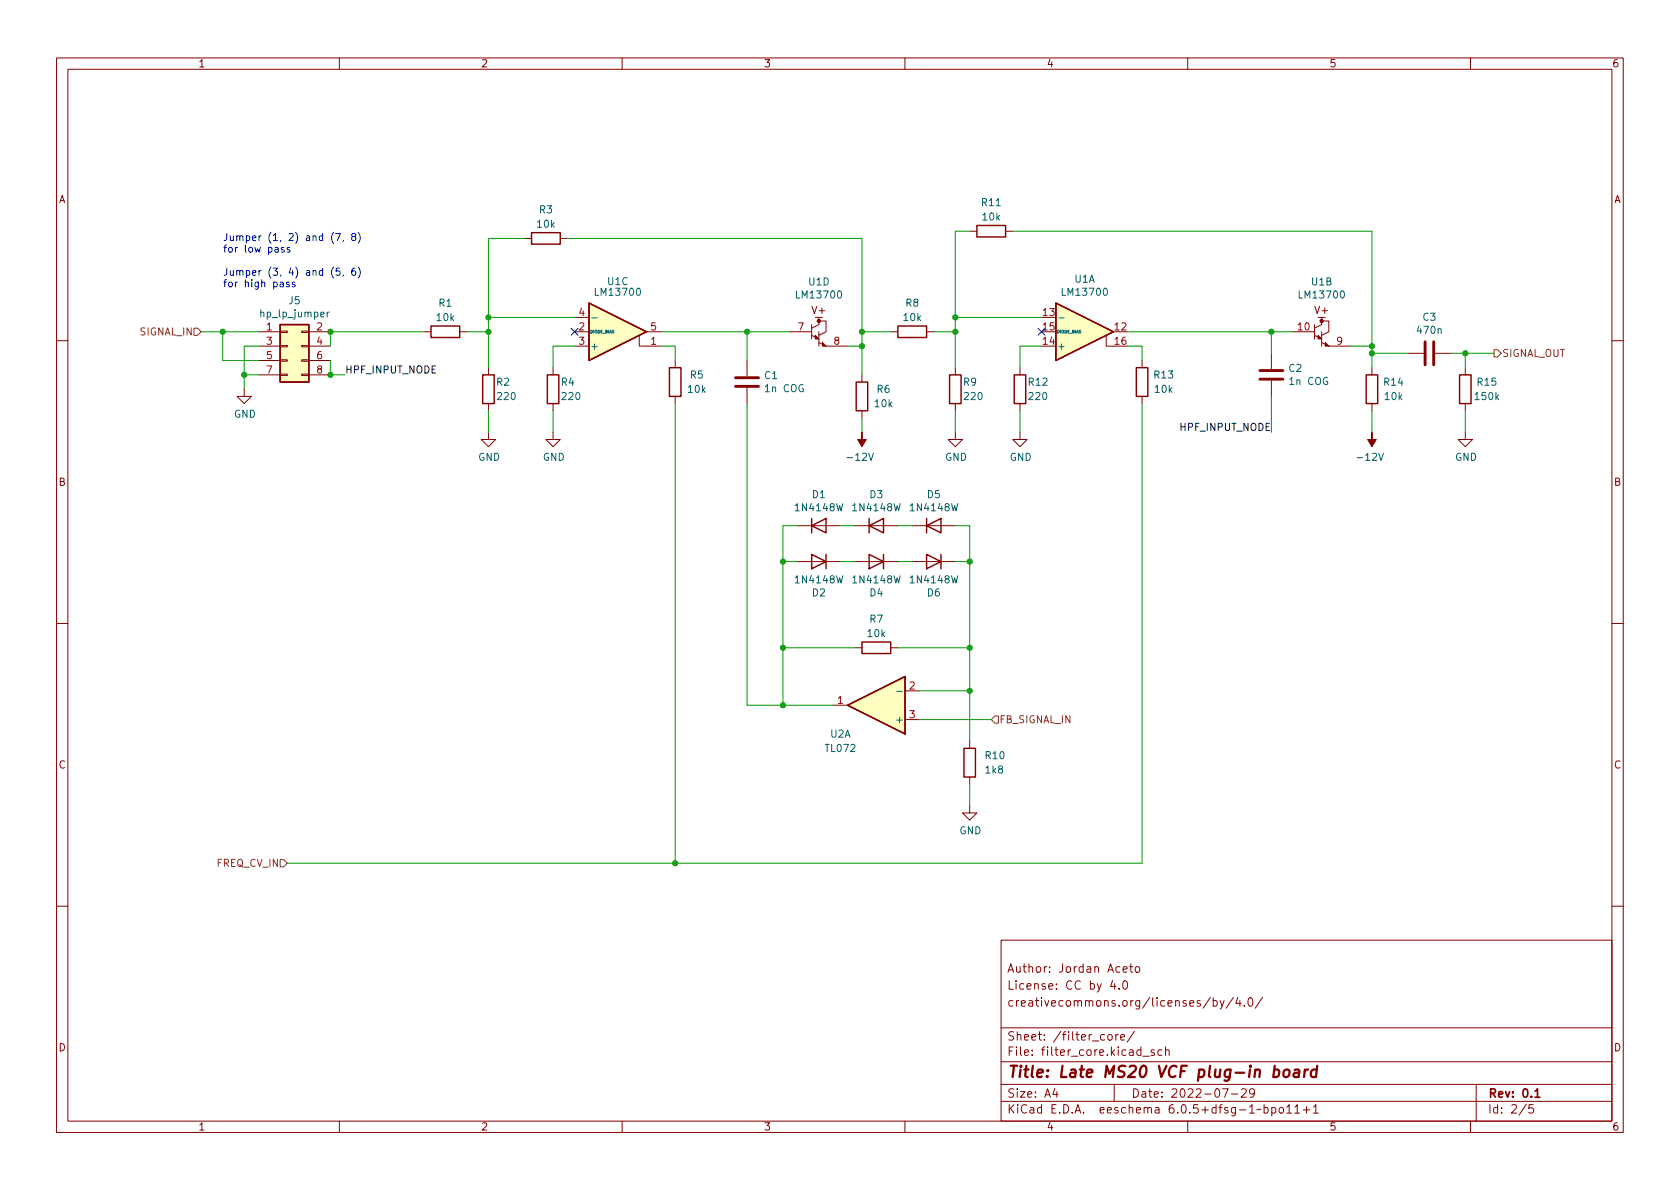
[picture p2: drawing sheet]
<svg xmlns="http://www.w3.org/2000/svg" width="297mm" height="210mm" viewBox="0 0 297 210" stroke-linecap="round" stroke-linejoin="round" font-family="sans-serif">
<g fill="none" stroke="#840000" stroke-width=".18">
<path d="M10 10.2h277v190.1h-277zM12 12.2h273v186.1h-273zM60 10.2v2M110 10.2v2M160 10.2v2M210 10.2v2M260 10.2v2M45.7 58.7h3.8M49.5 58.5h1.3v.3h-1.3zM53.3 58.5h1.3v.3h-1.3zM54.6 58.7h3.8M74.9 58.7h1.3"/>
<path d="M81.3 58.7h1.2M92.7 42.2h1.3M99.1 42.2h1.2M101.6 58.7h2.5M101.6 56.1h2.5M113 59.3v1.9h3.8M114.3 58.7h2.5M139.7 58.7h3.8M143.5 59.3l1.3 .6M143.5 57.4v2.5M144.1 56.1h1.3M144.8 56.1v1.3l-1.3 .6"/>
<path d="M144.8 56.8h1.2v1.9l-1.2 .6M144.8 58.7v2.5M157.5 58.7h1.2M163.8 58.7h1.3M171.4 40.9h1.3M177.8 40.9h1.3M195.6 59.3v1.9h1.2M228.6 58.7h3.8M232.4 59.3l1.3 .6M232.4 57.4v2.5M233 56.1h1.3M233.7 56.1v1.3l-1.3 .6"/>
<path d="M233.7 56.8h1.2v1.9l-1.2 .6M233.7 58.7v2.5M10 60.2h2M43.2 68.8v1.3h1.2l-1.2 1.3-1.3-1.3h1.3M45.7 61.2h3.8M45.7 63.7h3.8M45.7 66.3h3.8M49.5 66.2h1.3v.2h-1.3zM49.5 63.6h1.3v.3h-1.3zM49.5 61.1h1.3v.2h-1.3zM53.3 66.2h1.3v.2h-1.3zM53.3 63.6h1.3v.3h-1.3z"/>
<path d="M53.3 61.1h1.3v.2h-1.3zM54.6 61.2h3.8M54.6 63.7h3.8M54.6 66.3h3.8M86.4 76.4v1.3h1.2l-1.2 1.3-1.3-1.3h1.3M86.4 65v1.3M86.4 71.4v1.2M97.8 76.4v1.3h1.3l-1.3 1.3-1.3-1.3h1.3M97.8 65v1.3M97.8 71.4v1.2M101.6 61.2h2.5M119.4 63.7v1.3"/>
<path d="M119.4 70.1v1.3M132.1 63.7v2.8M132.1 68.6v2.8M144.8 60.6l1.2 .6h3.9M152.4 66.3v1.3M152.4 72.6v1.3M168.9 76.4v1.3h1.3l-1.3 1.3-1.3-1.3h1.3M168.9 65v1.3M168.9 71.4v1.2M180.3 76.4v1.3h1.3l-1.3 1.3-1.2-1.3h1.2M180.3 65v1.3M180.3 71.4v1.2"/>
<path d="M201.9 63.7v1.3M201.9 70.1v1.3M224.8 62.5v2.8M224.8 67.3v2.8M233.7 60.6l1.2 .6h3.9M242.6 65v1.3M242.6 71.4v1.2M248.9 62.5h2.8M253.7 62.5h2.8M259.1 76.4v1.3h1.2l-1.2 1.3-1.3-1.3h1.3M259.1 65v1.3M259.1 71.4v1.2"/>
<path d="M285 60.2h2M141 99.3h7.6M141 93h7.6M151.1 99.3h7.6M151.1 93h7.6M161.3 99.3h7.6M161.3 93h7.6M10 110.2h2M151.1 114.5h1.3M157.5 114.5h1.2M285 110.2h2M147.3 124.7h2.6"/>
<path d="M160 122.2h2.6M160 127.2h2.6M171.4 131.1v1.2M171.4 137.4v1.3M171.4 142.5v1.3h1.3l-1.3 1.2-1.2-1.2h1.2M10 160.2h2M177 166.3h108v32h-108zM196.7 173.4l-.3 1h.9M197.1 173.9v1M197.9 174.8v.1M198.6 171.4l.7-.1-.1-.3-.4-.1-.2 .2v.8h.6M198.6 173.6l.3-.2a.81 .81 0 0 1 .5 .7 .81 .81 0 0 1-.3 .8h-.1a.81 .81 0 0 1-.4-1.3z"/>
<path d="M199.7 170.9h.6M199.9 170.4v1.3l.4 .2M200.9 171l.3-.1 .3 .3v.4l-.3 .3h-.3l-.2-.3v-.4zM214 176.4l-1.3 1.9M214.5 177l.4-.1 .3 .3v.4l-.1 .3h-.6M214.5 176.4v1.5M215.7 176.9l.4 1M216.4 176.9l-.5 1.4-.2 .1M218.1 176.4l-1.3 1.9M218.9 176.4l-.4 1h.9M219.2 176.9v1M220 177.8v.1"/>
<path d="M220.8 176.6l.2-.2a.81 .81 0 0 1 .6 .7 .81 .81 0 0 1-.3 .8h-.2a.81 .81 0 0 1-.3-1.3zM223.2 176.4l-1.3 1.9M285 160.2h2M60 198.3v2M110 198.3v2M160 198.3v2M177 194.8h108M177 191.8h108M177 187.8h108M177 181.8h108M186.5 192.5l-.4 1h1M186.9 193v1"/>
<path d="M195.9 183.1l.2-.2 .5 .2v.5l-.1 .3h-.4l-.2-.1zM197 191.8v3M197.3 182.9v1M197.7 182.9l-.3 .1-.1 .2M198.1 183.4l.8-.1-.1-.3-.4-.1-.3 .2 .1 .8h.6M200.6 182.4l-1.3 1.9M202.1 186.8h1.1M204.1 185.7l-.4-.1-.2 .2 .1 .3 .5 .1v.4h-.6M205.4 185.7l-.4-.1-.3 .3v.4l.2 .3h.5M206.1 185.8l.2-.2 .3 .1 .1 .9M206.1 185.1v1.5M210 198.3v2"/>
<path d="M216.1 192.5h1l-.6 1.5M217.7 193.5h1.2M219.5 192.7l.6-.2 .2 .2 .1 .3-1 1h1M221.8 193.2l-.3 .3-.4-.1-.2-.2 .2-.6 .4-.1 .2 .2a.99 .99 0 0 1-.3 1.3h-.3M223.5 195.9l.4-.1 .3 .3v.4l-.1 .3h-.6M223.5 195.3v1.5M224.9 195.9l.4-.1 .3 .3v.4l-.2 .3h-.5M224.9 195.8v1.5M226.3 195.9l.3-.1 .3 .3v.4l-.3 .3h-.3l-.2-.3v-.4zM227.5 195.8l.4-.5v1.5M227.5 196.8h.9M228.9 195.8l.5-.5v1.5"/>
<path d="M228.9 196.8h.9M230.4 196.3h1.2M231 195.7v1.1M232.2 195.8l.4-.5v1.5M232.2 196.8h.9M260 198.3v2M261 191.8v6.5M269.9 195.3l-1.3 1.9M271.1 195.3h-.7l-.1 .7 .2-.1 .5 .1 .2 .2-.1 .5-.2 .1-.6-.1"/>
</g>
<path d="M271.4 193l.4-.5v1.5M271.4 194h.9" fill="none" stroke="#840000" stroke-width=".3"/>
<path d="M225.3 189.2l.2-.1 .5 .1 .2 .3-.1 .6a.66 .66 0 0 1-1 .3M225.4 188.5l-.3 2M227.1 189.3a.52 .52 0 0 1 .5-.2 .52 .52 0 0 1 .4 .4l-.1 .6a.55 .55 0 0 1-.5 .4 .55 .55 0 0 1-.5-.4zM228.9 189.2l.2-.1 .6 .1-.1 1.3M229.7 189.6l-.7 .1a.4 .4 0 0 0-.3 .3 .4 .4 0 0 0 .2 .5l.7-.1M230.7 189.1l-.1 1.4M231.3 189.1l-.4 .1-.2 .3M232.8 189.2a.66 .66 0 0 0-1 .3v.6l.1 .3 .2 .1 .6-.1M232.9 188.5l-.2 2" fill="none" stroke="#840000" stroke-width=".4"/>
<g fill="none" stroke="#840000" stroke-width=".25">
<path d="M172.7 39.9h5.1v2h-5.1zM49.5 57.4h5.1v10.2h-5.1zM76.2 57.7h5.1v2h-5.1zM94 41.1h5.1v2.1h-5.1zM104.1 53.6l10.2 5.1-10.2 5zM158.7 57.7h5.1v2h-5.1zM186.7 53.6l10.1 5.1-10.1 5zM85.3 66.3h2.1v5.1h-2.1zM96.8 66.3h2v5.1h-2zM118.4 65h2v5.1h-2zM151.4 67.6h2v5h-2zM167.9 66.3h2v5.1h-2z"/>
<path d="M179.3 66.3h2.1v5.1h-2.1zM200.9 65h2v5.1h-2zM241.6 66.3h2v5.1h-2zM258.1 66.3h2v5.1h-2zM143.5 98l2.5 1.3-2.5 1.3zM143.5 93l2.5-1.3v2.5zM143.5 91.7v2.5M146 98v2.6M153.7 98l2.5 1.3-2.5 1.3zM153.7 93l2.5-1.3v2.5zM153.7 91.7v2.5M156.2 98v2.6"/>
<path d="M163.8 98l2.6 1.3-2.6 1.3zM163.8 93l2.6-1.3v2.5zM163.8 91.7v2.5M166.4 98v2.6M152.4 113.5h5.1v2.1h-5.1zM149.9 124.7l10.1-5.1v10.2zM170.4 132.3h2.1v5.1h-2.1z"/>
</g>
<g fill="#840000" stroke="#840000" stroke-width=".18">
<path d="M242.6 76.4v1.3h.7l-.7 1.3-.8-1.3h.8z"/>
<path d="M152.4 76.4v1.3h.8l-.8 1.3-.8-1.3h.8z"/>
<path d="M233 59.3l.7 .6h-.7z"/>
<path d="M234.3 60.6l.6 .6h-.6z"/>
<path d="M144.1 59.3l.7 .6h-.7z"/>
<path d="M145.4 60.6l.6 .6h-.6z"/>
</g>
<g fill="#ffffc2" stroke="#ffffc2" stroke-width=".18">
<path d="M149.9 124.7l10.1-5.1v10.2z"/>
<path d="M49.5 57.4h5.1v10.2h-5.1z"/>
<path d="M186.7 53.6l10.1 5.1-10.1 5z"/>
<path d="M104.1 53.6l10.2 5.1-10.2 5z"/>
</g>
<path d="M57.8 55.2v.8M58.2 55.2l-.4 .2M104.6 56.2h1M187.2 56.2h1M158.5 122.3h1" fill="none" stroke="#006464" stroke-width=".18"/>
<path d="M130 68.3h4.1M130 66.8h4.1M222.8 67.1h4M222.8 65.5h4M252 60.4v4.1M253.5 60.4v4.1" fill="none" stroke="#840000" stroke-width=".51"/>
<g fill="#840000" stroke="#840000" stroke-width=".25">
<circle cx="233.7" cy="56.8" r=".25"/>
<circle cx="144.8" cy="56.8" r=".25"/>
</g>
<path d="M34.3 58h.6l.7 .7-.7 .6h-.6zM264.2 61.8h.6l.6 .7-.6 .6h-.6zM175.9 126.6h.6v1.3h-.6l-.6-.7zM49.5 152h.7l.6 .6-.6 .7h-.7z" fill="none" stroke="#725600" stroke-width=".18"/>
<g fill="none" stroke="#0000c2" stroke-width=".18">
<path d="M49.5 49.9h.5l.1 .8M50.1 50.2h-.4l-.2 .2 .2 .3h.4M50.2 43.8l-.3-.1-.2 .2 .1 .2 .4 .1v.3h-.5M51.1 49.9h-.3l-.2 .2 .1 .1 .4 .2v.3h-.5M51.2 43.8l-.3-.1-.1 .2v.2l.4 .1v.3h-.4M52.1 49.9h-.3l-.1 .2v.1l.4 .2v.3h-.4M59 41.1a1.46 1.46 0 0 0 0 1.9M59 47.2a1.46 1.46 0 0 0 0 2M59.3 41.3h.9l-.6 1.2M60.1 47.4h-.6l-.1 .6 .2-.1 .4 .1 .1 .1v.5l-.2 .1-.5-.1M60.7 42.5l-.1 .2M60.7 48.6l-.1 .3"/>
<path d="M62.4 41.8l-.2-.2v-.2l.2-.1h.4l.1 .2v.2l-.6 .2-.1 .2v.2l.2 .2h.3l.2-.2v-.4l-.2-.1M62.8 47.4l-.4 .1a.86 .86 0 0 0 0 1.2l.5-.1v-.5l-.2-.2h-.3l-.2 .2M63.3 41.1a1.46 1.46 0 0 1 0 1.9M63.3 47.2a1.46 1.46 0 0 1 0 2"/>
</g>
<g fill="none" stroke="#009600" stroke-width=".18">
<path d="M35.6 58.7h10.1M39.4 58.7v5h6.3M74.9 58.7h-16.5v2.5M82.5 58.7h3.9M86.4 56.1h15.2M92.7 42.2h-6.3v22.8M100.3 42.2h52.1v24.1M116.8 58.7h22.9M132.1 58.7v5M152.4 58.7h5.1M165.1 58.7h3.8M168.9 56.1h15.2"/>
<path d="M171.4 40.9h-2.5v24.1M179.1 40.9h63.5v24.1M199.4 58.7h29.2M224.8 58.7v3.8M43.2 66.3h2.5M45.7 61.2h-2.5v7.6M58.4 63.7v2.6h2.6M86.4 72.6v3.8M97.8 72.6v3.8M101.6 61.2h-3.8v3.8M116.8 61.2h2.6v2.5M119.4 71.4v81.2"/>
<path d="M132.1 71.4v53.3h15.2M149.9 61.2h2.5M152.4 73.9v2.5M168.9 72.6v3.8M180.3 72.6v3.8M184.1 61.2h-3.8v3.8M199.4 61.2h2.5v2.5M201.9 71.4v81.2h-151.1M224.8 70.1v6.3M238.8 61.2h3.8M242.6 72.6v3.8M242.6 62.5h6.3"/>
<path d="M256.5 62.5h7.7M259.1 62.5v2.5M259.1 72.6v3.8M138.4 99.3h2.6M141 93h-2.6v31.7M148.6 99.3h2.5M148.6 93h2.5M158.7 99.3h2.6M158.7 93h2.6M168.9 93h2.5v38.1M168.9 99.3h2.5M138.4 114.5h12.7"/>
<path d="M158.7 114.5h12.7M162.6 122.2h8.8M162.6 127.2h12.7M171.4 138.7v3.8"/>
</g>
<path d="M101 58.1l1.2 1.2M102.2 58.1l-1.2 1.2M183.5 58.1l1.3 1.2M184.8 58.1l-1.3 1.2" fill="none" stroke="#000084" stroke-width=".18"/>
<g fill="#009600" stroke="#009600" stroke-width=".18">
<circle cx="132.1" cy="58.7" r=".46"/>
<circle cx="168.9" cy="58.7" r=".46"/>
<circle cx="168.9" cy="56.1" r=".46"/>
<circle cx="152.4" cy="58.7" r=".46"/>
<circle cx="152.4" cy="61.2" r=".46"/>
<circle cx="242.6" cy="62.5" r=".46"/>
<circle cx="242.6" cy="61.2" r=".46"/>
<circle cx="224.8" cy="58.7" r=".46"/>
<circle cx="259.1" cy="62.5" r=".46"/>
<circle cx="171.4" cy="99.3" r=".46"/>
<circle cx="171.4" cy="122.2" r=".46"/>
<circle cx="171.4" cy="114.5" r=".46"/>
<circle cx="43.2" cy="66.3" r=".46"/>
<circle cx="86.4" cy="56.1" r=".46"/>
<circle cx="86.4" cy="58.7" r=".46"/>
<circle cx="58.4" cy="66.3" r=".46"/>
<circle cx="39.4" cy="58.7" r=".46"/>
<circle cx="58.4" cy="58.7" r=".46"/>
<circle cx="119.4" cy="152.6" r=".46"/>
<circle cx="138.4" cy="99.3" r=".46"/>
<circle cx="138.4" cy="124.7" r=".46"/>
<circle cx="138.4" cy="114.5" r=".46"/>
</g>
<text font-size="2.8" fill="#840000" x="178" y="190.6">Title: Late MS20 VCF plug-in board</text>
<g font-size="2.1" fill="#840000">
<text x="178" y="172">Author: Jordan Aceto</text>
<text x="178" y="178">creativecommons.org/licenses/by/4.0/</text>
<text x="178" y="175">License: CC by 4.0</text>
<text x="178" y="184">Sheet: /filter_core/</text>
<text x="178" y="186.7">File: filter_core.kicad_sch</text>
<text x="178" y="196.9">KiCad E.D.A. eeschema 6.0.5+dfsg-1~bpo11+1</text>
<text x="178" y="194.1">Size: A4</text>
<text x="200" y="194.1">Date: 2022-07-29</text>
<text x="263" y="194.1">Rev: 0.1</text>
<text x="263" y="196.9">Id: 2/5</text>
</g>
<g font-size="1.8" fill="#840000">
<text x="35" y="11.9">1</text>
<text x="85" y="11.9">2</text>
<text x="135" y="11.9">3</text>
<text x="185" y="11.9">4</text>
<text x="235" y="11.9">5</text>
<text x="285" y="11.9">6</text>
<text x="10.3" y="35.9">A</text>
<text x="285.3" y="35.9">A</text>
<text x="143.7" y="55.5">V+</text>
<text x="232.6" y="55.5">V+</text>
<text x="10.3" y="85.9">B</text>
<text x="285.3" y="85.9">B</text>
<text x="10.3" y="135.9">C</text>
<text x="285.3" y="135.9">C</text>
<text x="10.3" y="185.9">D</text>
<text x="285.3" y="185.9">D</text>
<text x="35" y="199.9">1</text>
<text x="85" y="199.9">2</text>
<text x="135" y="199.9">3</text>
<text x="185" y="199.9">4</text>
<text x="235" y="199.9">5</text>
<text x="285" y="199.9">6</text>
</g>
<g font-size="1.8" fill="#006464">
<text x="95" y="40.3">10k</text>
<text x="95.4" y="37.7">R3</text>
<text x="173.6" y="36.4">R11</text>
<text x="173.8" y="39">10k</text>
<text x="51.1" y="53.8">J5</text>
<text x="105.5" y="52.3">LM13700</text>
<text x="107.5" y="50.4">U1C</text>
<text x="141" y="52.8">LM13700</text>
<text x="143" y="50.5">U1D</text>
<text x="188" y="52.3">LM13700</text>
<text x="190" y="50">U1A</text>
<text x="229.9" y="52.8">LM13700</text>
<text x="231.9" y="50.5">U1B</text>
<text x="46.3" y="56.1">hp_lp_jumper</text>
<text x="77.3" y="56.8">10k</text>
<text x="77.6" y="54.2">R1</text>
<text x="159.8" y="56.8">10k</text>
<text x="160.2" y="54.2">R8</text>
<text x="250.7" y="59">470n</text>
<text x="251.6" y="56.7">C3</text>
<text x="104.3" y="61.8">+</text>
<text x="186.8" y="61.8">+</text>
<text x="227.9" y="65.8">C2</text>
<text x="87.8" y="68.2">R2</text>
<text x="88" y="70.7">220</text>
<text x="99.2" y="68.2">R4</text>
<text x="99.5" y="70.7">220</text>
<text x="121.7" y="69.5">10k</text>
<text x="122.1" y="66.9">R5</text>
<text x="135.2" y="67">C1</text>
<text x="135.4" y="69.3">1n COG</text>
<text x="155.1" y="69.5">R6</text>
<text x="170.4" y="68.2">R9</text>
<text x="170.6" y="70.7">220</text>
<text x="181.9" y="68.2">R12</text>
<text x="182" y="70.7">220</text>
<text x="204.1" y="66.9">R13</text>
<text x="204.3" y="69.5">10k</text>
<text x="228.1" y="68.1">1n COG</text>
<text x="244.8" y="68.2">R14</text>
<text x="244.9" y="70.7">10k</text>
<text x="260.9" y="70.7">150k</text>
<text x="261.3" y="68.2">R15</text>
<text x="41.3" y="73.9">GND</text>
<text x="154.7" y="72">10k</text>
<text x="84.5" y="81.5">GND</text>
<text x="96" y="81.5">GND</text>
<text x="150.2" y="81.5">-12V</text>
<text x="167.1" y="81.5">GND</text>
<text x="178.5" y="81.5">GND</text>
<text x="240.3" y="81.5">-12V</text>
<text x="257.2" y="81.5">GND</text>
<text x="143.6" y="88.1">D1</text>
<text x="153.8" y="88.1">D3</text>
<text x="164" y="88.1">D5</text>
<text x="140.8" y="90.4">1N4148W</text>
<text x="151" y="90.4">1N4148W</text>
<text x="161.2" y="90.4">1N4148W</text>
<text x="140.8" y="103.1">1N4148W</text>
<text x="143.6" y="105.5">D2</text>
<text x="151" y="103.1">1N4148W</text>
<text x="153.8" y="105.5">D4</text>
<text x="161.2" y="103.1">1N4148W</text>
<text x="164" y="105.5">D6</text>
<text x="153.5" y="112.6">10k</text>
<text x="153.8" y="110.1">R7</text>
<text x="146.8" y="130.4">U2A</text>
<text x="158.9" y="127.9">+</text>
<text x="146" y="133">TL072</text>
<text x="174.3" y="134.2">R10</text>
<text x="174.3" y="136.8">1k8</text>
<text x="169.6" y="147.5">GND</text>
</g>
<g font-size="1.8" fill="#0000c2">
<text x="39.4" y="42.6">Jumper (1, 2) and (7, 8)</text>
<text x="39.4" y="44.7">for low pass</text>
<text x="39.4" y="48.7">Jumper (3, 4) and (5, 6)</text>
<text x="39.4" y="50.8">for high pass</text>
</g>
<g font-size="1.8" fill="#725600">
<text x="24.8" y="59.3">SIGNAL_IN</text>
<text x="265.5" y="63.1">SIGNAL_OUT</text>
<text x="176.6" y="127.9">FB_SIGNAL_IN</text>
<text x="38.3" y="153.3">FREQ_CV_IN</text>
</g>
<g font-size="1.8" fill="#a90000">
<text x="47.1" y="58.4">1</text>
<text x="56" y="58.4">2</text>
<text x="102.4" y="58.4">2</text>
<text x="102.4" y="55.9">4</text>
<text x="115.1" y="58.4">5</text>
<text x="141.1" y="58.4">7</text>
<text x="184.4" y="55.9">13</text>
<text x="184.4" y="58.4">15</text>
<text x="197.1" y="58.4">12</text>
<text x="229.5" y="58.4">10</text>
<text x="47.1" y="61">3</text>
<text x="47.1" y="63.5">5</text>
<text x="56" y="61">4</text>
<text x="56" y="63.5">6</text>
<text x="102.4" y="61">3</text>
<text x="115.1" y="61">1</text>
<text x="147.5" y="61">8</text>
<text x="184.4" y="61">14</text>
<text x="197.1" y="61">16</text>
<text x="236.4" y="61">9</text>
<text x="47.1" y="66">7</text>
<text x="56" y="66">8</text>
<text x="148.1" y="124.5">1</text>
<text x="160.8" y="121.9">2</text>
<text x="160.8" y="127">3</text>
</g>
<g font-size="1.8" fill="#0f0f0f">
<text x="61" y="66">HPF_INPUT_NODE</text>
<text x="208.9" y="76.2">HPF_INPUT_NODE</text>
</g>
<g font-size=".7" fill="#006464">
<text x="104.3" y="58.9">DIODE_BIAS</text>
<text x="186.8" y="58.9">DIODE_BIAS</text>
</g>
</svg>
